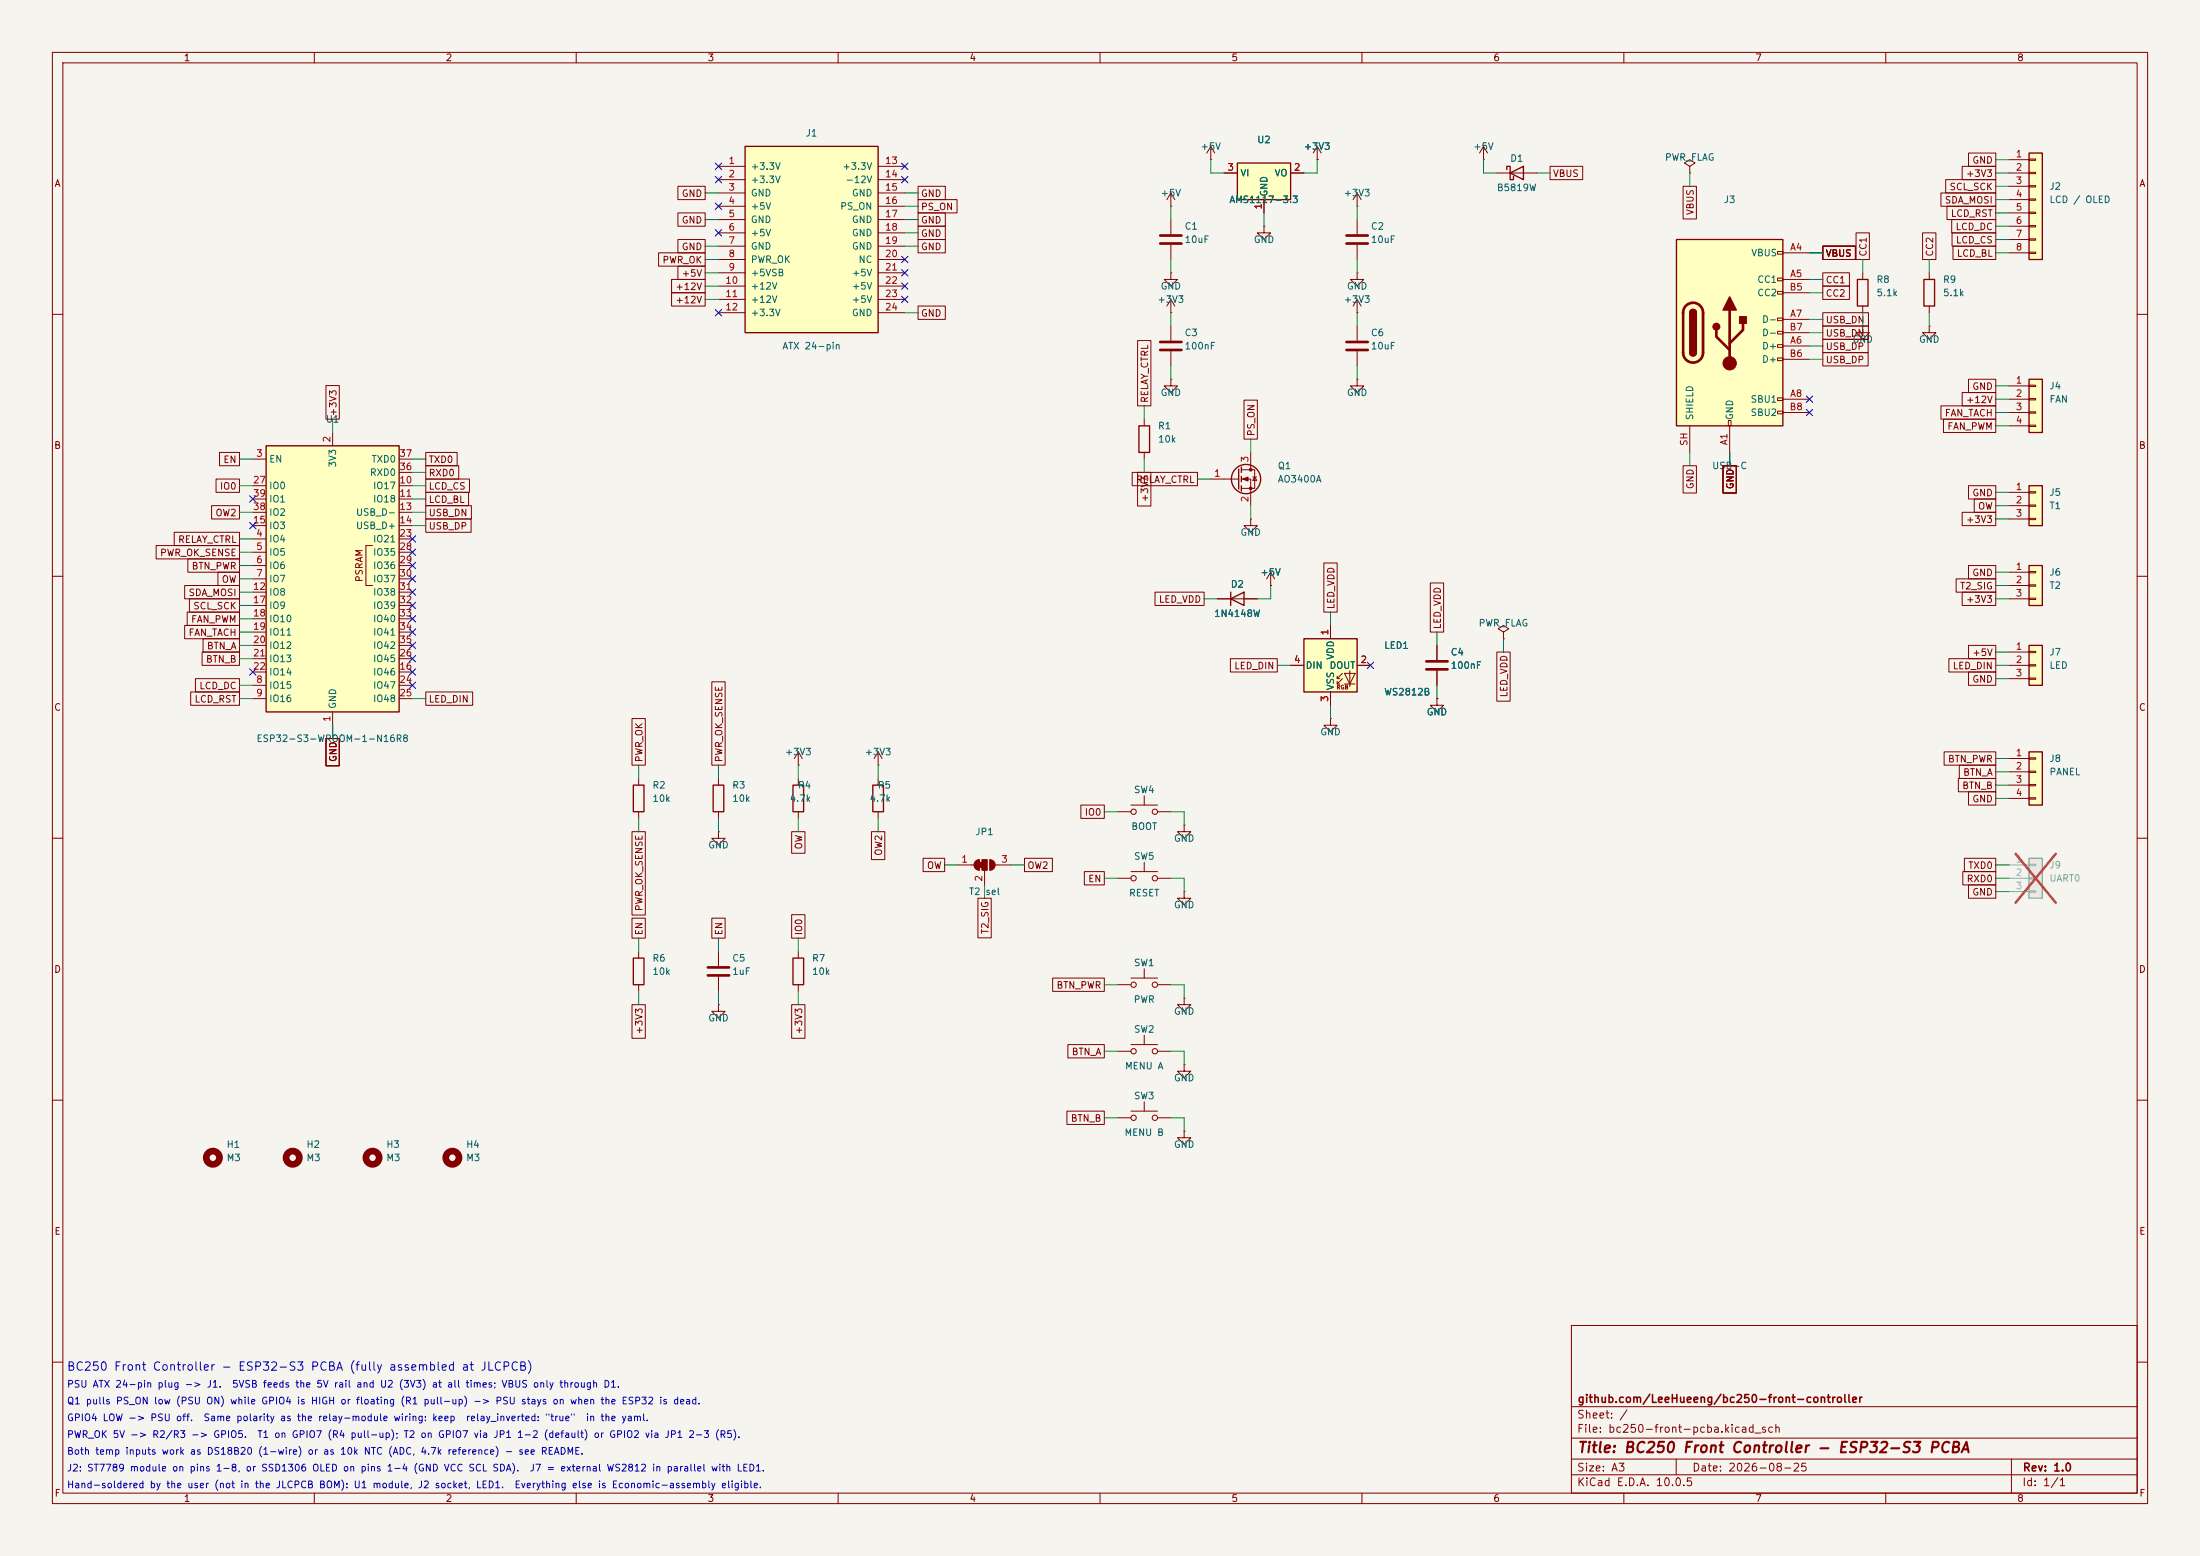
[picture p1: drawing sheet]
<svg xmlns="http://www.w3.org/2000/svg" width="420mm" height="297mm" viewBox="0 0 420 297" stroke-linecap="round" stroke-linejoin="round" font-family="sans-serif">
<path d="M0 0h420v297h-420z" fill="#f5f4ef" stroke="#f5f4ef" stroke-width=".19"/>
<g fill="none" stroke="#840000" stroke-width=".19">
<path d="M10 10h400v277h-400zM12 12h396v273h-396zM60 10v2M110 10v2M160 10v2M210 10v2M260 10v2M310 10v2M360 10v2M10 60h2M408 60h2M10 110h2"/>
<path d="M408 110h2M10 160h2M408 160h2M10 210h2M408 210h2M300 253h108v32h-108zM10 260h2M300 278.5h108M300 274.5h108M300 268.5h108M320 278.5v3M384 278.5v6.5"/>
<path d="M408 260h2M60 285v2M110 285v2M160 285v2M210 285v2M260 285v2M300 281.5h108M310 285v2M360 285v2"/>
</g>
<path d="M142.2 27.9h25.4v35.6h-25.4z" fill="#ffffc2"/>
<path d="M142.2 27.9h25.4v35.6h-25.4z" fill="none" stroke="#840000" stroke-width=".25"/>
<g fill="none" stroke="#840000" stroke-width=".19">
<path d="M137.2 31.8h5M137.2 34.3h5M137.2 36.8h5M137.2 39.4h5M167.6 31.8h5.1M167.6 34.3h5.1M167.6 36.8h5.1M167.6 39.4h5.1M137.2 41.9h5M137.2 44.5h5M137.2 47h5M137.2 49.5h5"/>
<path d="M137.2 52.1h5M137.2 54.6h5M137.2 57.2h5M137.2 59.7h5M167.6 41.9h5.1M167.6 44.5h5.1M167.6 47h5.1M167.6 49.5h5.1M167.6 52.1h5.1M167.6 54.6h5.1M167.6 57.2h5.1M167.6 59.7h5.1"/>
<path d="M223.5 72.4v1.3h1.3l-1.3 1.2-1.3-1.2h1.3M223.5 72.4h.1"/>
</g>
<path d="M387.3 108h2.6v7.6h-2.6z" fill="#ffffc2"/>
<path d="M387.3 108h2.6v7.6h-2.6z" fill="none" stroke="#840000" stroke-width=".25"/>
<path d="M383.5 109.2h3.8M383.5 111.8h3.8M383.5 114.3h3.8M387.3 109.1h1.3v.2h-1.3zM387.3 111.6h1.3v.3h-1.3zM387.3 114.2h1.3v.2h-1.3z" fill="none" stroke="#840000" stroke-width=".19"/>
<path d="M387.3 123.2h2.6v7.6h-2.6z" fill="#ffffc2"/>
<path d="M387.3 123.2h2.6v7.6h-2.6z" fill="none" stroke="#840000" stroke-width=".25"/>
<path d="M383.5 124.5h3.8M383.5 127h3.8M383.5 129.5h3.8M387.3 124.3h1.3v.3h-1.3zM387.3 126.9h1.3v.2h-1.3zM387.3 129.4h1.3v.3h-1.3z" fill="none" stroke="#840000" stroke-width=".19"/>
<path d="M387.3 143.5h2.6v10.2h-2.6z" fill="#ffffc2"/>
<path d="M387.3 143.5h2.6v10.2h-2.6z" fill="none" stroke="#840000" stroke-width=".25"/>
<path d="M383.5 144.8h3.8M383.5 147.3h3.8M383.5 149.9h3.8M383.5 152.4h3.8M387.3 144.7h1.3v.2h-1.3zM387.3 147.2h1.3v.2h-1.3zM387.3 149.7h1.3v.3h-1.3zM387.3 152.3h1.3v.2h-1.3z" fill="none" stroke="#840000" stroke-width=".19"/>
<path d="M387.3 163.8h2.6v7.7h-2.6z" fill="#ebeae8"/>
<path d="M387.3 163.8h2.6v7.7h-2.6z" fill="none" stroke="#9c9b98" stroke-width=".25"/>
<path d="M383.5 165.1h3.8M383.5 167.6h3.8M383.5 170.2h3.8M387.3 165h1.3v.2h-1.3zM387.3 167.5h1.3v.3h-1.3zM387.3 170.1h1.3v.2h-1.3z" fill="none" stroke="#9c9b98" stroke-width=".19"/>
<path d="M384.8 163l7.7 9.3M392.5 163l-7.7 9.3" fill="none" stroke="#e12e31" stroke-width=".46"/>
<g fill="none" stroke="#840000" stroke-width=".19">
<path d="M322.6 31.8l1-.7-1-.6-1 .6 1 .7v1.2M322.6 33h.1M213.4 154.9h2.5M215.9 153.7h5.1M218.4 151.9v1.8M221 154.9h2.5M226.1 157.5v1.3h1.2l-1.2 1.2-1.3-1.2h1.3M226.1 157.5h.1M182.9 165.1h3M186.9 164.1v2M188 166.1v2.8M189 164.1v2"/>
<path d="M190 165.1h3M213.4 167.6h2.5M215.9 166.4h5.1M218.4 164.6v1.8M221 167.6h2.5M226.1 170.2v1.3h1.2l-1.2 1.2-1.3-1.2h1.3M226.1 170.2h.1M213.4 188h2.5M215.9 199.4h5.1M215.9 186.7h5.1M218.4 184.9v1.8M218.4 197.6v1.8"/>
<path d="M221 188h2.5M226.1 190.5v1.3h1.2l-1.2 1.2-1.3-1.2h1.3M226.1 190.5h.1M213.4 213.4h2.5M213.4 200.7h2.5M215.9 212.1h5.1M218.4 210.3v1.8M221 213.4h2.5M221 200.7h2.5M226.1 215.9v1.3h1.2l-1.2 1.2-1.3-1.2h1.3M226.1 215.9h.1M226.1 203.2v1.3h1.2l-1.2 1.2-1.3-1.2h1.3"/>
<path d="M226.1 203.2h.1"/>
<circle cx="216.4" cy="154.9" r=".51"/>
<circle cx="220.5" cy="154.9" r=".51"/>
<circle cx="216.4" cy="167.6" r=".51"/>
<circle cx="220.5" cy="167.6" r=".51"/>
<circle cx="216.4" cy="188" r=".51"/>
<circle cx="220.5" cy="188" r=".51"/>
<circle cx="216.4" cy="213.4" r=".51"/>
<circle cx="216.4" cy="200.7" r=".51"/>
<circle cx="220.5" cy="213.4" r=".51"/>
<circle cx="220.5" cy="200.7" r=".51"/>
</g>
<g fill="#840000" stroke="#840000" stroke-width=".19">
<path d="M186.9 164.6h.6v1h-.6z"/>
<path d="M186.2 164.4l.7-.3v2a1.02 1.02 0 0 1-.9-.6 1.02 1.02 0 0 1 .2-1.1z"/>
<path d="M187.5 164.1h1v2h-1z"/>
<path d="M189 164.1a1.02 1.02 0 0 1 1 1 1.02 1.02 0 0 1-1 1z"/>
</g>
<path d="M320 45.7h20.4v35.6h-20.4z" fill="#ffffc2"/>
<g fill="none" stroke="#840000" stroke-width=".19">
<path d="M283.2 30.5h.1M283.2 27.9l-.8 1.3M283.2 27.9l.8 1.3M283.2 27.9v2.6M285.7 33h7.7M339.3 48h1.1v.5h-1.1zM339.3 53.1h1.1v.5h-1.1zM339.3 55.6h1.1v.5h-1.1zM340.4 48.3h5M340.4 53.3h5M340.4 55.9h5M339.3 60.7h1.1v.5h-1.1z"/>
<path d="M339.3 63.2h1.1v.6h-1.1zM339.3 65.8h1.1v.5h-1.1zM339.3 68.3h1.1v.5h-1.1zM339.3 75.9h1.1v.6h-1.1zM339.3 78.5h1.1v.5h-1.1zM340.4 66h5M340.4 61h5M340.4 76.2h5M340.4 68.6h5M340.4 63.5h5M340.4 78.7h5M322.6 81.3v5.1"/>
<path d="M329.9 80.3h.6v1h-.6zM330.2 81.3v5.1"/>
</g>
<path d="M287.7 32.4v-.6h.6v2.5h.6v-.6M288.3 33l2.5-1.2v2.5zM320 45.7h20.4v35.6h-20.4zM322.6 59.7a.64 .64 0 0 1 .6-.6 .64 .64 0 0 1 .6 .6M322.6 67.3a.64 .64 0 0 0 .6 .6 .64 .64 0 0 0 .6-.6" fill="none" stroke="#840000" stroke-width=".25"/>
<path d="M321.9 58.4a1.91 1.91 0 0 1 2-.5 1.91 1.91 0 0 1 1.2 1.8v7.6a1.91 1.91 0 0 1-1.9 1.9 1.91 1.91 0 0 1-1.9-1.9v-7.8l.2-.6zM330.2 59.2v10.1M327.7 63v1.3l2.5 2.5M332.7 61.7v1.3l-2.5 2.5" fill="none" stroke="#840000" stroke-width=".51"/>
<g fill="#840000" stroke="#840000" stroke-width=".25">
<path d="M322.6 59.7h1.2v7.6h-1.2z"/>
<path d="M322.8 59.2a.64 .64 0 0 1 .7-.1 .64 .64 0 0 1 .3 .6h-1.2z"/>
<path d="M322.6 67.3h1.2a.64 .64 0 0 1-.6 .6 .64 .64 0 0 1-.6-.6z"/>
<path d="M330.2 56.6l1.3 2.6h-2.6z"/>
<path d="M332.1 60.5h1.3v1.2h-1.3z"/>
<circle cx="327.7" cy="62.4" r=".63"/>
</g>
<circle cx="330.2" cy="69.3" r="1.27" fill="#840000" stroke="#840000" stroke-width=".19"/>
<path d="M387.3 72.4h2.6v10.2h-2.6z" fill="#ffffc2"/>
<path d="M387.3 72.4h2.6v10.2h-2.6z" fill="none" stroke="#840000" stroke-width=".25"/>
<path d="M383.5 73.7h3.8M383.5 76.2h3.8M383.5 78.7h3.8M387.3 73.5h1.3v.3h-1.3zM387.3 76.1h1.3v.2h-1.3zM387.3 78.6h1.3v.3h-1.3zM383.5 81.3h3.8M387.3 81.2h1.3v.2h-1.3z" fill="none" stroke="#840000" stroke-width=".19"/>
<path d="M387.3 29.2h2.6v20.3h-2.6z" fill="#ffffc2"/>
<path d="M387.3 29.2h2.6v20.3h-2.6zM354.6 53.3h2v5.1h-2zM367.3 53.3h2v5.1h-2zM217.4 81.3h2.1v5.1h-2.1zM234.9 114.3l2.6-1.3v2.6zM234.9 113v2.6" fill="none" stroke="#840000" stroke-width=".25"/>
<g fill="none" stroke="#840000" stroke-width=".19">
<path d="M383.5 30.5h3.8M383.5 33h3.8M383.5 35.6h3.8M383.5 38.1h3.8M387.3 30.4h1.3v.2h-1.3zM387.3 32.9h1.3v.2h-1.3zM387.3 35.4h1.3v.3h-1.3zM387.3 38h1.3v.2h-1.3zM355.6 52.1v1.2M355.6 58.4v1.3M368.3 52.1v1.2M368.3 58.4v1.3"/>
<path d="M383.5 40.6h3.8M383.5 43.2h3.8M383.5 45.7h3.8M383.5 48.3h3.8M387.3 40.5h1.3v.3h-1.3zM387.3 43.1h1.3v.2h-1.3zM387.3 45.6h1.3v.2h-1.3zM387.3 48.1h1.3v.3h-1.3zM355.6 62.2v1.3h1.3l-1.3 1.3-1.3-1.3h1.3M355.6 62.2h.1M368.3 62.2v1.3h1.3l-1.3 1.3-1.3-1.3h1.3M368.3 62.2h.1"/>
<path d="M218.4 80v1.3M218.4 86.4v1.2M232.4 114.3h7.6M242.6 111.8h.1M242.6 109.2l-.8 1.3M242.6 109.2l.7 1.3M242.6 109.2v2.6M254 137.2v1.2h1.3l-1.3 1.3-1.3-1.3h1.3M254 137.2h.1"/>
</g>
<path d="M248.9 121.9h10.2v10.2h-10.2z" fill="#ffffc2"/>
<g fill="none" stroke="#840000" stroke-width=".19">
<path d="M231.1 91.4h5.4M237 89.7h2.5v3.5h-2.5M237 91.4h1.8v5.1M238.8 99.1v1.2h1.2l-1.2 1.3-1.3-1.3h1.3M238.8 99.1h.1M238.8 86.4v3.3M239.1 91.1h.8M239.5 91.1l.4 .6h-.8zM254 119.4v2.5M246.4 127h2.5M254 132.1v2.5M255.3 129.5h.5"/>
<path d="M255.3 130.6h.5M256.3 128.5l-1 1v-.5M256.3 129.5l-1 1.1v-.6M256.7 128.5h2l-1 2.1zM256.7 130.6h2M257.7 128v3.1M259.1 127h2.5M274.3 133.4v1.2h1.3l-1.3 1.3-1.3-1.3h1.3M274.3 133.4h.1M274.3 123.2v2.8M274.3 128v2.8M287 120.7l1-.7-1-.6-1 .6 1 .7v1.2"/>
<path d="M287 121.9h.1"/>
</g>
<g fill="none" stroke="#840000" stroke-width=".25">
<path d="M236.5 89.5v3.8M237 89.2v1M237 90.9v1M237 92.7v1M248.9 121.9h10.2v10.2h-10.2z"/>
<circle cx="237.9" cy="91.4" r="2.79"/>
</g>
<path d="M272.3 126.2h4.1M272.3 127.8h4.1" fill="none" stroke="#840000" stroke-width=".51"/>
<g fill="#840000" stroke="#840000" stroke-width=".19">
<path d="M237.2 91.4l1.1-.3v.7z"/>
<circle cx="238.8" cy="89.7" r=".25"/>
<circle cx="238.8" cy="93.2" r=".25"/>
</g>
<path d="M387.3 92.7h2.6v7.6h-2.6z" fill="#ffffc2"/>
<path d="M387.3 92.7h2.6v7.6h-2.6z" fill="none" stroke="#840000" stroke-width=".25"/>
<path d="M223.5 62.2v2.8M223.5 67.1v2.8M383.5 94h3.8M383.5 96.5h3.8M383.5 99.1h3.8M387.3 93.9h1.3v.2h-1.3zM387.3 96.4h1.3v.2h-1.3zM387.3 98.9h1.3v.3h-1.3z" fill="none" stroke="#840000" stroke-width=".19"/>
<path d="M221.5 65.3h4.1M221.5 66.8h4.1" fill="none" stroke="#840000" stroke-width=".51"/>
<path d="M50.8 85.1h25.4v50.8h-25.4z" fill="#ffffc2"/>
<path d="M50.8 85.1h25.4v50.8h-25.4z" fill="none" stroke="#840000" stroke-width=".25"/>
<g fill="none" stroke="#840000" stroke-width=".19">
<path d="M223.5 39.4h.1M223.5 36.8v2.6M223.5 36.8l-.7 1.3M223.5 36.8l.8 1.3M231.1 30.5h.1M231.1 27.9l-.7 1.3M231.1 27.9l.8 1.3M231.1 27.9v2.6M223.5 59.7h.1M223.5 52.1v1.2h1.3l-1.3 1.3-1.3-1.3h1.3M223.5 52.1h.1M223.5 57.2l-.7 1.2"/>
<path d="M223.5 57.2l.8 1.2M223.5 41.9v2.8M223.5 46.7v2.8M223.5 57.2v2.5M259.1 59.7h.1M259.1 57.2v2.5M259.1 57.2l-.8 1.2M259.1 57.2l.7 1.2M259.1 72.4v1.3h1.2l-1.2 1.2-1.3-1.2h1.3M259.1 72.4h.1M259.1 62.2v2.8M259.1 67.1v2.8"/>
<path d="M48.3 87.6h2.5M48.3 92.7h2.5M48.3 95.3h2.5M48.3 97.8h2.5M63.5 82.6v2.5M76.2 87.6h2.5M76.2 92.7h2.5M76.2 95.3h2.5M76.2 97.8h2.5M76.2 90.2h2.5M48.3 102.9h2.5M48.3 105.4h2.5"/>
<path d="M48.3 108h2.5M48.3 110.5h2.5M48.3 113h2.5M48.3 100.3h2.5M48.3 115.6h2.5M48.3 118.1h2.5M71.1 104.1h-1.3v7.7h1.3M76.2 102.9h2.5M76.2 105.4h2.5M76.2 108h2.5M76.2 110.5h2.5M76.2 113h2.5"/>
<path d="M76.2 100.3h2.5M76.2 115.6h2.5M76.2 118.1h2.5M48.3 130.8h2.5M48.3 133.4h2.5M48.3 128.3h2.5M48.3 120.7h2.5M48.3 123.2h2.5M48.3 125.7h2.5M63.5 135.9v2.5M76.2 130.8h2.5M76.2 133.4h2.5"/>
<path d="M76.2 128.3h2.5M76.2 120.7h2.5M76.2 123.2h2.5M76.2 125.7h2.5"/>
</g>
<path d="M221.5 45h4.1M221.5 46.5h4.1M257 65.3h4.1M257 66.8h4.1" fill="none" stroke="#840000" stroke-width=".51"/>
<path d="M236.2 31.1h10.2v7h-10.2z" fill="#ffffc2"/>
<path d="M236.2 31.1h10.2v7h-10.2zM120.9 149.9h2v5h-2zM136.1 149.9h2.1v5h-2.1zM151.4 149.9h2v5h-2zM166.6 149.9h2.1v5h-2.1zM120.9 182.9h2v5.1h-2zM151.4 182.9h2v5.1h-2z" fill="none" stroke="#840000" stroke-width=".25"/>
<g fill="none" stroke="#840000" stroke-width=".19">
<path d="M129.4 35.6h5.2v2.5h-5.2zM175.3 35.6h5.2v2.5h-5.2zM175.3 38.1h7.4v2.5h-7.4zM233.7 33h2.5M241.3 38.1v2.5M246.4 33h2.5M251.5 30.5h.1M251.5 27.9l-.8 1.3M251.5 27.9l.7 1.3M251.5 27.9v2.6M259.1 39.4h.1M259.1 36.8v2.6"/>
<path d="M259.1 36.8l-.8 1.3M259.1 36.8l.7 1.3M295.9 31.7h6.2v2.6h-6.2zM321.3 35.6h2.6v6.2h-2.6zM370.5 36.8h10.5v2.6h-10.5zM371.4 34.3h9.6v2.5h-9.6zM371.7 39.4h9.3v2.5h-9.3zM374.6 31.7h6.4v2.6h-6.4zM375.8 29.2h5.2v2.6h-5.2zM125.7 48.3h8.9v2.5h-8.9zM128.2 55.9h6.4v2.5h-6.4zM128.2 53.3h6.4v2.6h-6.4z"/>
<path d="M129.4 40.6h5.2v2.6h-5.2zM129.4 50.8h5.2v2.5h-5.2zM129.4 45.7h5.2v2.6h-5.2zM175.3 45.7h5.2v2.6h-5.2zM175.3 58.4h5.2v2.6h-5.2zM175.3 40.6h5.2v2.6h-5.2zM175.3 43.2h5.2v2.5h-5.2zM241.3 43.2v1.3h1.3l-1.3 1.2-1.3-1.2h1.3M241.3 43.2h.1M259.1 52.1v1.2h1.2l-1.2 1.3-1.3-1.3h1.3M259.1 52.1h.1M259.1 41.9v2.8"/>
<path d="M259.1 46.7v2.8M348 59.7h8.7v2.5h-8.7zM348 47h6.2v2.5h-6.2zM348 54.6h5.1v2.6h-5.1zM348 52.1h5.1v2.5h-5.1zM354.3 44.4h2.6v5.1h-2.6zM367 44.4h2.6v5.1h-2.6zM372.6 41.9h8.4v2.6h-8.4zM372.7 44.4h8.3v2.6h-8.3zM372.8 47h8.2v2.5h-8.2zM62.2 73.6h2.6v6.4h-2.6zM217.2 65h2.5v12.5h-2.5z"/>
<path d="M237.5 76.4h2.5v7.4h-2.5zM348 62.2h8.7v2.6h-8.7zM348 67.3h8.6v2.6h-8.6zM348 64.8h8.6v2.5h-8.6zM370.5 77.5h10.5v2.5h-10.5zM374.6 74.9h6.4v2.6h-6.4zM375.8 72.4h5.2v2.5h-5.2zM40.4 96.5h5.3v2.6h-5.3zM41.2 91.4h4.5v2.6h-4.5zM41.9 86.4h3.8v2.5h-3.8zM81.3 86.4h6v2.5h-6zM81.3 88.9h6.3v2.5h-6.3z"/>
<path d="M81.3 99.1h8.6v2.5h-8.6zM81.3 96.5h8.7v2.6h-8.7zM81.3 94h8.1v2.5h-8.1zM81.3 91.4h8.3v2.6h-8.3zM216.1 90.2h12.5v2.5h-12.5zM217.2 90.2h2.5v6.4h-2.5zM321.3 88.9h2.6v5.2h-2.6zM328.9 88.9h2.6v5.2h-2.6zM371 80h10v2.6h-10zM374.6 97.8h6.4v2.5h-6.4zM375.8 92.7h5.2v2.6h-5.2zM376.9 95.2h4.1v2.6h-4.1z"/>
<path d="M29.8 104.1h15.9v2.6h-15.9zM33.3 101.6h12.4v2.5h-12.4zM35.3 119.4h10.4v2.5h-10.4zM35.3 111.8h10.4v2.5h-10.4zM35.7 116.8h10v2.6h-10zM35.9 106.7h9.8v2.5h-9.8zM36.2 114.3h9.5v2.5h-9.5zM41.6 109.2h4.1v2.6h-4.1zM220.5 113h9.4v2.6h-9.4zM232.4 114.3h2.5M237.5 114.3h2.5M242.6 111.8h.1"/>
<path d="M252.7 107.5h2.6v9.3h-2.6zM254 119.4v2.5M273 111.3h2.6v9.4h-2.6zM373.4 110.5h7.6v2.5h-7.6zM374.6 113h6.4v2.6h-6.4zM375.8 107.9h5.2v2.6h-5.2zM36.4 132.1h9.3v2.5h-9.3zM37.3 129.5h8.4v2.6h-8.4zM38.6 124.5h7.1v2.5h-7.1zM38.8 121.9h6.9v2.6h-6.9zM81.3 132.1h8.9v2.5h-8.9zM120.6 137.2h2.6v8.9h-2.6z"/>
<path d="M135.9 130.1h2.5v16h-2.5zM234.9 125.7h8.9v2.6h-8.9zM246.4 127h2.5M254 132.1v2.5M259.1 127h2.5M274.3 133.4h.1M274.3 123.2v2.8M274.3 128v2.8M285.7 124.5h2.6v9.3h-2.6zM372 125.7h9v2.6h-9zM375.8 128.3h5.2v2.5h-5.2zM375.8 123.2h5.2v2.5h-5.2z"/>
<path d="M62.2 141h2.6v5.2h-2.6zM120.6 158.8h2.6v15.9h-2.6zM121.9 148.6v1.3M121.9 154.9v1.3M137.2 158.8v1.2h1.2l-1.2 1.3-1.3-1.3h1.3M137.2 158.8h.1M137.2 148.6v1.3M137.2 154.9v1.3M151.1 158.8h2.6v4.1h-2.6zM152.4 146.1h.1M152.4 143.5l-.8 1.3M152.4 143.5l.8 1.3"/>
<path d="M152.4 143.5v2.6M152.4 148.6v1.3M152.4 154.9v1.3M166.4 158.8h2.5v5.3h-2.5zM167.6 146.1h.1M167.6 143.5l-.7 1.3M167.6 143.5l.8 1.3M167.6 143.5v2.6M167.6 148.6v1.3M167.6 154.9v1.3M206.3 153.7h4.5v2.5h-4.5zM371.1 143.5h9.9v2.6h-9.9z"/>
<path d="M373.9 148.6h7.1v2.5h-7.1zM374 146h7v2.6h-7zM375.8 151.1h5.2v2.6h-5.2zM120.6 175.3h2.6v3.8h-2.6zM135.9 175.3h2.5v3.8h-2.5zM151.1 174.6h2.6v4.5h-2.6zM176.2 163.8h4.1v2.6h-4.1zM186.7 171.5h2.5v7.5h-2.5zM195.6 163.8h5.3v2.6h-5.3zM207 166.4h3.8v2.5h-3.8zM374.7 166.4h6.3v2.5h-6.3zM375 163.8h6v2.6h-6z"/>
<path d="M375.8 168.9h5.2v2.6h-5.2zM120.6 191.8h2.6v6.4h-2.6zM121.9 181.6v1.3M121.9 188v1.2M137.2 191.8v1.2h1.2l-1.2 1.3-1.3-1.3h1.3M137.2 191.8h.1M137.2 181.6v2.8M137.2 186.4v2.8M151.1 191.8h2.6v6.4h-2.6zM152.4 181.6v1.3M152.4 188v1.2M201 186.7h9.8v2.5h-9.8z"/>
<path d="M203.9 199.4h6.9v2.5h-6.9zM203.7 212.1h7.1v2.5h-7.1z"/>
</g>
<path d="M257 45h4.1M257 46.5h4.1M135.1 184.7h4.1M135.1 186.2h4.1" fill="none" stroke="#840000" stroke-width=".51"/>
<g fill="none" stroke="#840000" stroke-width="1.3">
<circle cx="40.6" cy="221" r="1.27"/>
<circle cx="55.9" cy="221" r="1.27"/>
<circle cx="71.1" cy="221" r="1.27"/>
<circle cx="86.4" cy="221" r="1.27"/>
</g>
<g fill="none" stroke="#009600" stroke-width=".19">
<path d="M134.6 36.8h2.6M172.7 36.8h2.6M172.7 39.4h2.6M223.5 39.4v2.5M231.1 30.5v2.5h2.6M251.5 30.5v2.5h-2.6M259.1 39.4v2.5M283.2 30.5v2.5h2.5M293.4 33h2.5M322.6 33v2.6M381 33h2.5M381 35.6h2.5"/>
<path d="M381 38.1h2.5M381 30.5h2.5M134.6 41.9h2.6M134.6 47h2.6M134.6 49.5h2.6M134.6 52.1h2.6M134.6 54.6h2.6M134.6 57.2h2.6M172.7 41.9h2.6M172.7 47h2.6M172.7 44.5h2.6M172.7 59.7h2.6"/>
<path d="M223.5 49.5v2.6M223.5 59.7v2.5M241.3 40.6v2.6M259.1 49.5v2.6M259.1 59.7v2.5M345.4 48.3h2.6M345.4 55.9h2.6M345.4 53.3h2.6M355.6 49.5v2.6M355.6 59.7v2.5M368.3 49.5v2.6M368.3 59.7v2.5"/>
<path d="M381 48.3h2.5M381 43.2h2.5M381 40.6h2.5M381 45.7h2.5M218.4 77.5v2.5M223.5 69.9v2.5M259.1 69.9v2.5M345.4 66h2.6M345.4 61h2.6M345.4 68.6h2.6M345.4 63.5h2.6M381 78.7h2.5"/>
<path d="M381 73.7h2.5M381 76.2h2.5M45.7 87.6h2.6M45.7 92.7h2.6M45.7 97.8h2.6M63.5 80v2.6M78.7 87.6h2.6M78.7 92.7h2.6M78.7 90.2h2.6M78.7 97.8h2.6M78.7 95.3h2.6M218.4 87.6v2.6"/>
<path d="M228.6 91.4h2.5M238.8 83.8v2.6M238.8 96.5v2.6M322.6 86.4v2.5M330.2 86.4v2.5M381 94h2.5M381 96.5h2.5M381 81.3h2.5M381 99.1h2.5M45.7 105.4h2.6M45.7 118.1h2.6M45.7 115.6h2.6"/>
<path d="M45.7 113h2.6M45.7 102.9h2.6M45.7 110.5h2.6M45.7 108h2.6M78.7 100.3h2.6M229.9 114.3h2.5M242.6 111.8v2.5h-2.6M254 116.8v2.6M381 114.3h2.5M381 111.8h2.5M381 109.2h2.5M45.7 125.7h2.6"/>
<path d="M45.7 130.8h2.6M45.7 123.2h2.6M45.7 120.7h2.6M45.7 133.4h2.6M63.5 138.4v2.6M78.7 133.4h2.6M243.8 127h2.6M254 134.6v2.6M274.3 120.7v2.5M274.3 130.8v2.6M287 121.9v2.6M381 127h2.5"/>
<path d="M381 124.5h2.5M381 129.5h2.5M121.9 146.1v2.5M121.9 156.2v2.6M137.2 146.1v2.5M137.2 156.2v2.6M152.4 146.1v2.5M152.4 156.2v2.6M167.6 146.1v2.5M167.6 156.2v2.6M210.8 154.9h2.6M223.5 154.9h2.6v2.6"/>
<path d="M381 144.8h2.5M381 149.9h2.5M381 152.4h2.5M381 147.3h2.5M121.9 179.1v2.5M137.2 179.1v2.5M152.4 179.1v2.5M180.3 165.1h2.6M188 168.9v2.6M193 165.1h2.6M210.8 167.6h2.6M223.5 167.6h2.6v2.6"/>
<path d="M381 165.1h2.5M381 167.6h2.5M381 170.2h2.5M121.9 189.2v2.6M137.2 189.2v2.6M152.4 189.2v2.6M210.8 188h2.6M223.5 188h2.6v2.5M210.8 200.7h2.6M210.8 213.4h2.6M223.5 200.7h2.6v2.5M223.5 213.4h2.6v2.5"/>
</g>
<g fill="none" stroke="#000084" stroke-width=".19">
<path d="M136.6 33.7l1.2 1.2M136.6 31.1l1.2 1.3M136.6 38.8l1.2 1.2M137.8 33.7l-1.2 1.2M137.8 31.1l-1.2 1.3M137.8 38.8l-1.2 1.2M172.1 33.7l1.2 1.2M172.1 31.1l1.2 1.3M173.3 33.7l-1.2 1.2M173.3 31.1l-1.2 1.3M136.6 43.8l1.2 1.3M136.6 59.1l1.2 1.2"/>
<path d="M137.8 43.8l-1.2 1.3M137.8 59.1l-1.2 1.2M172.1 56.5l1.2 1.3M172.1 54l1.2 1.2M172.1 51.5l1.2 1.2M172.1 48.9l1.2 1.2M173.3 56.5l-1.2 1.3M173.3 54l-1.2 1.2M173.3 51.5l-1.2 1.2M173.3 48.9l-1.2 1.2M344.8 78.1l1.2 1.2M344.8 75.6l1.2 1.2"/>
<path d="M346 78.1l-1.2 1.2M346 75.6l-1.2 1.2M47.7 99.7l1.2 1.2M47.7 94.6l1.2 1.3M48.9 99.7l-1.2 1.2M48.9 94.6l-1.2 1.3M78.1 102.3l1.2 1.2M78.1 104.8l1.2 1.2M78.1 112.4l1.2 1.2M78.1 107.3l1.2 1.3M78.1 115l1.2 1.2M78.1 109.9l1.2 1.2"/>
<path d="M78.1 117.5l1.2 1.2M79.3 102.3l-1.2 1.2M79.3 104.8l-1.2 1.2M79.3 112.4l-1.2 1.2M79.3 107.3l-1.2 1.3M79.3 115l-1.2 1.2M79.3 109.9l-1.2 1.2M79.3 117.5l-1.2 1.2M47.7 127.7l1.2 1.2M48.9 127.7l-1.2 1.2M78.1 127.7l1.2 1.2M78.1 122.6l1.2 1.2"/>
<path d="M78.1 125.1l1.2 1.2M78.1 120l1.2 1.3M78.1 130.2l1.2 1.2M79.3 127.7l-1.2 1.2M79.3 122.6l-1.2 1.2M79.3 125.1l-1.2 1.2M79.3 120l-1.2 1.3M79.3 130.2l-1.2 1.2M261 126.4l1.2 1.2M262.2 126.4l-1.2 1.2"/>
</g>
<text font-size="2" fill="#840000" x="301" y="277.8">Title: BC250 Front Controller - ESP32-S3 PCBA</text>
<text font-size="1.6" fill="#0000c2" x="12.6" y="262">BC250 Front Controller - ESP32-S3 PCBA (fully assembled at JLCPCB)</text>
<g font-size="1.5" fill="#840000">
<text x="301" y="268.1">github.com/LeeHueeng/bc250-front-controller</text>
<text x="300.9" y="273.8">File: bc250-front-pcba.kicad_sch</text>
<text x="300.9" y="271.1">Sheet: /</text>
<text x="300.9" y="281.2">Size: A3</text>
<text x="322.9" y="281.2">Date: 2026-08-25</text>
<text x="386" y="281.2">Rev: 1.0</text>
<text x="300.9" y="284">KiCad E.D.A. 10.0.5</text>
<text x="385.9" y="284">Id: 1/1</text>
</g>
<g font-size="1.3" fill="#840000">
<text x="35" y="12">1</text>
<text x="85" y="12">2</text>
<text x="135" y="12">3</text>
<text x="185" y="12">4</text>
<text x="235" y="12">5</text>
<text x="285" y="12">6</text>
<text x="335" y="12">7</text>
<text x="385" y="12">8</text>
<text x="10.3" y="36">A</text>
<text x="296.4" y="34.1">VBUS</text>
<text x="375.2" y="34.1">+3V3</text>
<text x="376.4" y="31.5">GND</text>
<text x="408.3" y="36">A</text>
<text x="130" y="37.9">GND</text>
<text x="175.7" y="37.9">GND</text>
<text x="175.7" y="40.4">PS_ON</text>
<text x="323.6" y="41.2" transform="rotate(-90 323.6 41.2)">VBUS</text>
<text x="371.2" y="39.2">SDA_MOSI</text>
<text x="372.1" y="36.6">SCL_SCK</text>
<text x="372.3" y="41.7">LCD_RST</text>
<text x="130" y="43">GND</text>
<text x="175.7" y="43">GND</text>
<text x="175.7" y="45.5">GND</text>
<text x="373.2" y="44.2">LCD_DC</text>
<text x="373.3" y="46.8">LCD_CS</text>
<text x="126.4" y="50.6">PWR_OK</text>
<text x="130" y="53.1">+5V</text>
<text x="130" y="48">GND</text>
<text x="175.7" y="48">GND</text>
<text x="348.4" y="49.3">VBUS</text>
<text x="356.7" y="49.1" transform="rotate(-90 356.7 49.1)">CC1</text>
<text x="369.4" y="49.1" transform="rotate(-90 369.4 49.1)">CC2</text>
<text x="373.5" y="49.3">LCD_BL</text>
<text x="128.8" y="58.2">+12V</text>
<text x="128.8" y="55.7">+12V</text>
<text x="348.4" y="56.9">CC2</text>
<text x="348.4" y="54.4">CC1</text>
<text x="175.7" y="60.7">GND</text>
<text x="348.4" y="62">USB_DN</text>
<text x="348.4" y="64.6">USB_DN</text>
<text x="348.4" y="69.6">USB_DP</text>
<text x="348.4" y="67.1">USB_DP</text>
<text x="219.5" y="77" transform="rotate(-90 219.5 77)">RELAY_CTRL</text>
<text x="375.2" y="77.3">+12V</text>
<text x="376.4" y="74.7">GND</text>
<text x="64.6" y="79.6" transform="rotate(-90 64.6 79.6)">+3V3</text>
<text x="239.8" y="83.4" transform="rotate(-90 239.8 83.4)">PS_ON</text>
<text x="371.2" y="79.8">FAN_TACH</text>
<text x="371.6" y="82.3">FAN_PWM</text>
<text x="10.2" y="86">B</text>
<text x="42.5" y="88.7">EN</text>
<text x="81.7" y="88.7">TXD0</text>
<text x="408.2" y="86">B</text>
<text x="41.9" y="93.8">IO0</text>
<text x="81.7" y="91.2">RXD0</text>
<text x="81.7" y="93.8">LCD_CS</text>
<text x="216.8" y="92.5">RELAY_CTRL</text>
<text x="219.5" y="96" transform="rotate(-90 219.5 96)">+3V3</text>
<text x="323.6" y="93.5" transform="rotate(-90 323.6 93.5)">GND</text>
<text x="331.3" y="93.5" transform="rotate(-90 331.3 93.5)">GND</text>
<text x="376.4" y="95">GND</text>
<text x="41" y="98.8">OW2</text>
<text x="81.7" y="101.4">USB_DP</text>
<text x="81.7" y="98.8">USB_DN</text>
<text x="81.7" y="96.3">LCD_BL</text>
<text x="375.2" y="100.1">+3V3</text>
<text x="377.5" y="97.6">OW</text>
<text x="30.4" y="106.5">PWR_OK_SENSE</text>
<text x="33.9" y="103.9">RELAY_CTRL</text>
<text x="36.5" y="109">BTN_PWR</text>
<text x="42.2" y="111.5">OW</text>
<text x="69.5" y="111.2" transform="rotate(-90 69.5 111.2)">PSRAM</text>
<text x="374.1" y="112.8">T2_SIG</text>
<text x="376.4" y="110.3">GND</text>
<text x="35.9" y="114.1">SDA_MOSI</text>
<text x="36.4" y="119.2">FAN_PWM</text>
<text x="36.8" y="116.6">SCL_SCK</text>
<text x="221.1" y="115.4">LED_VDD</text>
<text x="255.1" y="116.4" transform="rotate(-90 255.1 116.4)">LED_VDD</text>
<text x="375.2" y="115.4">+3V3</text>
<text x="35.9" y="121.7">FAN_TACH</text>
<text x="39.4" y="124.2">BTN_A</text>
<text x="275.4" y="120.2" transform="rotate(-90 275.4 120.2)">LED_VDD</text>
<text x="376.4" y="125.5">+5V</text>
<text x="37.9" y="131.9">LCD_DC</text>
<text x="39.2" y="126.8">BTN_B</text>
<text x="235.5" y="128.1">LED_DIN</text>
<text x="372.7" y="128.1">LED_DIN</text>
<text x="376.4" y="130.6">GND</text>
<text x="10.2" y="136">C</text>
<text x="37" y="134.4">LCD_RST</text>
<text x="81.7" y="134.4">LED_DIN</text>
<text x="288.1" y="133.2" transform="rotate(-90 288.1 133.2)">LED_VDD</text>
<text x="408.2" y="136">C</text>
<text x="64.6" y="145.5" transform="rotate(-90 64.6 145.5)">GND</text>
<text x="123" y="145.6" transform="rotate(-90 123 145.6)">PWR_OK</text>
<text x="138.2" y="145.6" transform="rotate(-90 138.2 145.6)">PWR_OK_SENSE</text>
<text x="371.8" y="145.8">BTN_PWR</text>
<text x="374.7" y="148.4">BTN_A</text>
<text x="207" y="156">IO0</text>
<text x="374.5" y="150.9">BTN_B</text>
<text x="376.4" y="153.5">GND</text>
<text x="153.5" y="162.2" transform="rotate(-90 153.5 162.2)">OW</text>
<text x="168.7" y="163.4" transform="rotate(-90 168.7 163.4)">OW2</text>
<text x="176.9" y="166.2">OW</text>
<text x="196" y="166.2">OW2</text>
<text x="375.6" y="166.2">TXD0</text>
<text x="207.6" y="168.7">EN</text>
<text x="375.3" y="168.7">RXD0</text>
<text x="376.4" y="171.2">GND</text>
<text x="123" y="178.6" transform="rotate(-90 123 178.6)">EN</text>
<text x="123" y="174" transform="rotate(-90 123 174)">PWR_OK_SENSE</text>
<text x="138.2" y="178.6" transform="rotate(-90 138.2 178.6)">EN</text>
<text x="153.5" y="178.6" transform="rotate(-90 153.5 178.6)">IO0</text>
<text x="189" y="178.4" transform="rotate(-90 189 178.4)">T2_SIG</text>
<text x="10.2" y="186">D</text>
<text x="408.2" y="186">D</text>
<text x="201.6" y="189">BTN_PWR</text>
<text x="123" y="197.6" transform="rotate(-90 123 197.6)">+3V3</text>
<text x="153.5" y="197.6" transform="rotate(-90 153.5 197.6)">+3V3</text>
<text x="204.5" y="201.7">BTN_A</text>
<text x="204.3" y="214.4">BTN_B</text>
<text x="10.3" y="236">E</text>
<text x="408.3" y="236">E</text>
<text x="10.3" y="286">F</text>
<text x="35" y="287">1</text>
<text x="85" y="287">2</text>
<text x="135" y="287">3</text>
<text x="185" y="287">4</text>
<text x="235" y="287">5</text>
<text x="285" y="287">6</text>
<text x="335" y="287">7</text>
<text x="385" y="287">8</text>
<text x="408.3" y="286">F</text>
</g>
<g font-size="1.3" fill="#006464">
<text x="153.7" y="26.4">J1</text>
<text x="229.1" y="28.9">+5V</text>
<text x="239.9" y="27.6">U2</text>
<text x="248.8" y="28.9">+3V3</text>
<text x="281.1" y="28.9">+5V</text>
<text x="143.2" y="32.7">+3.3V</text>
<text x="143.2" y="35.3">+3.3V</text>
<text x="160.7" y="32.7">+3.3V</text>
<text x="161.3" y="35.3">-12V</text>
<text x="236.7" y="34">VI</text>
<text x="243.2" y="34">VO</text>
<text x="288.2" y="31.2">D1</text>
<text x="317.7" y="31">PWR_FLAG</text>
<text x="143.2" y="37.8">GND</text>
<text x="143.2" y="40.3">+5V</text>
<text x="160.3" y="40.3">PS_ON</text>
<text x="162.5" y="37.8">GND</text>
<text x="221.5" y="37.8">+5V</text>
<text x="234.6" y="39.1">AMS1117-3.3</text>
<text x="242.3" y="37.6" transform="rotate(-90 242.3 37.6)">GND</text>
<text x="256.4" y="37.8">+3V3</text>
<text x="285.7" y="36.8">B5819W</text>
<text x="329" y="39.1">J3</text>
<text x="391.1" y="36.5">J2</text>
<text x="391.1" y="39.1">LCD / OLED</text>
<text x="143.2" y="42.9">GND</text>
<text x="143.2" y="45.4">+5V</text>
<text x="143.2" y="48">GND</text>
<text x="162.5" y="42.9">GND</text>
<text x="162.5" y="45.4">GND</text>
<text x="162.5" y="48">GND</text>
<text x="226" y="44.1">C1</text>
<text x="226" y="46.7">10uF</text>
<text x="239.2" y="46.7">GND</text>
<text x="261.6" y="44.1">C2</text>
<text x="261.6" y="46.7">10uF</text>
<text x="143.2" y="50.5">PWR_OK</text>
<text x="143.2" y="53">+5VSB</text>
<text x="162.5" y="53">+5V</text>
<text x="163.8" y="50.5">NC</text>
<text x="334.2" y="49.2">VBUS</text>
<text x="143.2" y="55.6">+12V</text>
<text x="143.2" y="58.1">+12V</text>
<text x="162.5" y="55.6">+5V</text>
<text x="162.5" y="58.1">+5V</text>
<text x="220.9" y="58.1">+3V3</text>
<text x="221.5" y="55.6">GND</text>
<text x="256.4" y="58.1">+3V3</text>
<text x="257" y="55.6">GND</text>
<text x="335.4" y="54.3">CC1</text>
<text x="335.4" y="56.8">CC2</text>
<text x="358.1" y="54.3">R8</text>
<text x="358.1" y="56.8">5.1k</text>
<text x="370.8" y="54.3">R9</text>
<text x="370.8" y="56.8">5.1k</text>
<text x="143.2" y="60.7">+3.3V</text>
<text x="162.5" y="60.7">GND</text>
<text x="226" y="64.5">C3</text>
<text x="261.6" y="64.5">C6</text>
<text x="336.3" y="61.9">D-</text>
<text x="336.3" y="64.5">D-</text>
<text x="353.5" y="65.7">GND</text>
<text x="366.2" y="65.7">GND</text>
<text x="149.2" y="67">ATX 24-pin</text>
<text x="226" y="67">100nF</text>
<text x="261.6" y="67">10uF</text>
<text x="336.3" y="67">D+</text>
<text x="336.3" y="69.5">D+</text>
<text x="221.5" y="75.9">GND</text>
<text x="257" y="75.9">GND</text>
<text x="334.1" y="77.2">SBU1</text>
<text x="391.1" y="74.6">J4</text>
<text x="391.1" y="77.2">FAN</text>
<text x="62.1" y="81">U1</text>
<text x="221" y="82.2">R1</text>
<text x="323.5" y="80.3" transform="rotate(-90 323.5 80.3)">SHIELD</text>
<text x="331.2" y="80.3" transform="rotate(-90 331.2 80.3)">GND</text>
<text x="334.1" y="79.7">SBU2</text>
<text x="51.3" y="88.6">EN</text>
<text x="64.5" y="89.3" transform="rotate(-90 64.5 89.3)">3V3</text>
<text x="70.8" y="88.6">TXD0</text>
<text x="221" y="84.8">10k</text>
<text x="243.8" y="89.9">Q1</text>
<text x="326.7" y="89.9">USB-C</text>
<text x="51.3" y="93.7">IO0</text>
<text x="70.5" y="91.1">RXD0</text>
<text x="71.1" y="93.7">IO17</text>
<text x="243.8" y="92.4">AO3400A</text>
<text x="391.1" y="94.9">J5</text>
<text x="51.3" y="101.3">IO3</text>
<text x="51.3" y="98.8">IO2</text>
<text x="51.3" y="96.2">IO1</text>
<text x="67.8" y="98.8">USB_D-</text>
<text x="67.8" y="101.3">USB_D+</text>
<text x="71.1" y="96.2">IO18</text>
<text x="391.1" y="97.5">T1</text>
<text x="51.3" y="103.8">IO4</text>
<text x="51.3" y="106.4">IO5</text>
<text x="71.1" y="103.8">IO21</text>
<text x="71.1" y="106.4">IO35</text>
<text x="236.7" y="102.6">GND</text>
<text x="51.3" y="108.9">IO6</text>
<text x="51.3" y="111.5">IO7</text>
<text x="51.3" y="114">IO8</text>
<text x="71.1" y="108.9">IO36</text>
<text x="71.1" y="111.5">IO37</text>
<text x="71.1" y="114">IO38</text>
<text x="234.9" y="112.5">D2</text>
<text x="240.5" y="110.2">+5V</text>
<text x="391.1" y="110.2">J6</text>
<text x="391.1" y="112.7">T2</text>
<text x="51.3" y="116.5">IO9</text>
<text x="51.3" y="119.1">IO10</text>
<text x="71.1" y="116.5">IO39</text>
<text x="71.1" y="119.1">IO40</text>
<text x="231.7" y="118.1">1N4148W</text>
<text x="282.2" y="119.9">PWR_FLAG</text>
<text x="51.3" y="121.6">IO11</text>
<text x="51.3" y="124.2">IO12</text>
<text x="71.1" y="121.6">IO41</text>
<text x="71.1" y="124.2">IO42</text>
<text x="264.1" y="124.2">LED1</text>
<text x="276.8" y="125.4">C4</text>
<text x="391.1" y="125.4">J7</text>
<text x="51.3" y="131.8">IO15</text>
<text x="51.3" y="126.7">IO13</text>
<text x="51.3" y="129.2">IO14</text>
<text x="71.1" y="129.2">IO46</text>
<text x="71.1" y="131.8">IO47</text>
<text x="71.1" y="126.7">IO45</text>
<text x="249.1" y="128">DIN</text>
<text x="253.7" y="128">DOUT</text>
<text x="255" y="131.9" transform="rotate(-90 255 131.9)">VSS</text>
<text x="255" y="126" transform="rotate(-90 255 126)">VDD</text>
<text x="276.8" y="128">100nF</text>
<text x="391.1" y="128">LED</text>
<text x="51.3" y="134.3">IO16</text>
<text x="64.5" y="135.4" transform="rotate(-90 64.5 135.4)">GND</text>
<text x="71.1" y="134.3">IO48</text>
<text x="264.1" y="133">WS2812B</text>
<text x="272.3" y="136.9">GND</text>
<text x="48.9" y="141.9">ESP32-S3-WROOM-1-N16R8</text>
<text x="251.9" y="140.7">GND</text>
<text x="149.7" y="144.5">+3V3</text>
<text x="165" y="144.5">+3V3</text>
<text x="391.1" y="145.7">J8</text>
<text x="391.1" y="148.3">PANEL</text>
<text x="124.4" y="150.8">R2</text>
<text x="124.4" y="153.4">10k</text>
<text x="139.7" y="150.8">R3</text>
<text x="139.7" y="153.4">10k</text>
<text x="150.6" y="153.4">4.7k</text>
<text x="152.2" y="150.8">R4</text>
<text x="165.9" y="153.4">4.7k</text>
<text x="167.5" y="150.8">R5</text>
<text x="216.4" y="151.7">SW4</text>
<text x="186.1" y="159.7">JP1</text>
<text x="215.9" y="158.7">BOOT</text>
<text x="224" y="161">GND</text>
<text x="135.1" y="162.3">GND</text>
<text x="216.4" y="164.4">SW5</text>
<text x="184.9" y="171.1">T2</text>
<text x="188" y="171.1">sel</text>
<text x="215.4" y="171.4">RESET</text>
<text x="224" y="173.7">GND</text>
<text x="124.4" y="183.8">R6</text>
<text x="139.7" y="183.8">C5</text>
<text x="154.9" y="183.8">R7</text>
<text x="216.4" y="184.7">SW1</text>
<text x="124.4" y="186.4">10k</text>
<text x="139.7" y="186.4">1uF</text>
<text x="154.9" y="186.4">10k</text>
<text x="216.3" y="191.7">PWR</text>
<text x="135.1" y="195.3">GND</text>
<text x="216.4" y="197.4">SW2</text>
<text x="224" y="194">GND</text>
<text x="214.7" y="204.4">MENU A</text>
<text x="224" y="206.7">GND</text>
<text x="216.4" y="210.1">SW3</text>
<text x="43.2" y="219.4">H1</text>
<text x="43.2" y="221.9">M3</text>
<text x="58.4" y="219.4">H2</text>
<text x="58.4" y="221.9">M3</text>
<text x="73.6" y="219.4">H3</text>
<text x="73.6" y="221.9">M3</text>
<text x="88.9" y="219.4">H4</text>
<text x="88.9" y="221.9">M3</text>
<text x="214.6" y="217.1">MENU B</text>
<text x="224" y="219.4">GND</text>
</g>
<g font-size="1.3" fill="#a90000">
<text x="139" y="31.6">1</text>
<text x="139" y="34.2">2</text>
<text x="168.8" y="31.6">13</text>
<text x="168.8" y="34.2">14</text>
<text x="234.2" y="32.9">3</text>
<text x="246.9" y="32.9">2</text>
<text x="384.7" y="30.3">1</text>
<text x="384.7" y="32.9">2</text>
<text x="384.7" y="35.4">3</text>
<text x="139" y="36.7">3</text>
<text x="139" y="39.2">4</text>
<text x="139" y="41.8">5</text>
<text x="168.8" y="36.7">15</text>
<text x="168.8" y="39.2">16</text>
<text x="168.8" y="41.8">17</text>
<text x="241.2" y="40.1" transform="rotate(-90 241.2 40.1)">1</text>
<text x="384.7" y="38">4</text>
<text x="384.7" y="40.5">5</text>
<text x="139" y="44.3">6</text>
<text x="139" y="46.9">7</text>
<text x="168.8" y="44.3">18</text>
<text x="168.8" y="46.9">19</text>
<text x="384.7" y="43">6</text>
<text x="384.7" y="45.6">7</text>
<text x="139" y="49.4">8</text>
<text x="139" y="51.9">9</text>
<text x="168.8" y="49.4">20</text>
<text x="168.8" y="51.9">21</text>
<text x="341.6" y="48.1">A4</text>
<text x="341.6" y="53.2">A5</text>
<text x="384.7" y="48.1">8</text>
<text x="138.4" y="54.5">10</text>
<text x="138.4" y="57">11</text>
<text x="138.4" y="59.6">12</text>
<text x="168.8" y="54.5">22</text>
<text x="168.8" y="57">23</text>
<text x="168.8" y="59.6">24</text>
<text x="341.5" y="55.7">B5</text>
<text x="341.5" y="63.4">B7</text>
<text x="341.6" y="65.9">A6</text>
<text x="341.6" y="60.8">A7</text>
<text x="341.5" y="68.4">B6</text>
<text x="341.6" y="76.1">A8</text>
<text x="384.7" y="73.5">1</text>
<text x="384.7" y="76.1">2</text>
<text x="341.5" y="78.6">B8</text>
<text x="384.7" y="78.6">3</text>
<text x="384.7" y="81.1">4</text>
<text x="48.8" y="87.5">3</text>
<text x="63.4" y="84.6" transform="rotate(-90 63.4 84.6)">2</text>
<text x="76.1" y="87.5">37</text>
<text x="238.6" y="88.4" transform="rotate(-90 238.6 88.4)">3</text>
<text x="322.4" y="85.2" transform="rotate(-90 322.4 85.2)">SH</text>
<text x="330.1" y="85.1" transform="rotate(-90 330.1 85.1)">A1</text>
<text x="48.2" y="92.6">27</text>
<text x="48.2" y="95.1">39</text>
<text x="76.1" y="92.6">10</text>
<text x="76.1" y="95.1">11</text>
<text x="76.1" y="90">36</text>
<text x="231.7" y="91.3">1</text>
<text x="238.6" y="96" transform="rotate(-90 238.6 96)">2</text>
<text x="384.7" y="93.8">1</text>
<text x="48.2" y="100.2">15</text>
<text x="48.2" y="97.7">38</text>
<text x="76.1" y="97.7">13</text>
<text x="76.1" y="100.2">14</text>
<text x="384.7" y="96.4">2</text>
<text x="384.7" y="98.9">3</text>
<text x="48.8" y="102.7">4</text>
<text x="48.8" y="105.3">5</text>
<text x="48.8" y="107.8">6</text>
<text x="76.1" y="102.7">23</text>
<text x="76.1" y="105.3">28</text>
<text x="76.1" y="107.8">29</text>
<text x="48.2" y="112.9">12</text>
<text x="48.8" y="110.4">7</text>
<text x="76.1" y="110.4">30</text>
<text x="76.1" y="112.9">31</text>
<text x="384.7" y="109.1">1</text>
<text x="384.7" y="111.6">2</text>
<text x="48.2" y="115.4">17</text>
<text x="48.2" y="118">18</text>
<text x="76.1" y="115.4">32</text>
<text x="76.1" y="118">33</text>
<text x="384.7" y="114.2">3</text>
<text x="48.2" y="120.5">19</text>
<text x="48.2" y="123.1">20</text>
<text x="48.2" y="125.6">21</text>
<text x="76.1" y="125.6">26</text>
<text x="76.1" y="120.5">34</text>
<text x="76.1" y="123.1">35</text>
<text x="253.9" y="121.4" transform="rotate(-90 253.9 121.4)">1</text>
<text x="384.7" y="124.3">1</text>
<text x="48.2" y="128.1">22</text>
<text x="48.8" y="130.7">8</text>
<text x="76.1" y="128.1">16</text>
<text x="76.1" y="130.7">24</text>
<text x="246.9" y="126.9">4</text>
<text x="259.6" y="126.9">2</text>
<text x="384.7" y="126.9">2</text>
<text x="384.7" y="129.4">3</text>
<text x="48.8" y="133.2">9</text>
<text x="63.4" y="137.9" transform="rotate(-90 63.4 137.9)">1</text>
<text x="76.1" y="133.2">25</text>
<text x="253.9" y="134.1" transform="rotate(-90 253.9 134.1)">3</text>
<text x="384.7" y="144.6">1</text>
<text x="384.7" y="147.2">2</text>
<text x="384.7" y="149.7">3</text>
<text x="384.7" y="152.3">4</text>
<text x="183.4" y="165">1</text>
<text x="191" y="165">3</text>
<text x="187.8" y="168.4" transform="rotate(-90 187.8 168.4)">2</text>
</g>
<g font-size="1.3" fill="#a5a4a2">
<text x="384.7" y="165">1</text>
<text x="384.7" y="167.5">2</text>
<text x="384.7" y="170">3</text>
</g>
<g font-size="1.3" fill="#939391">
<text x="391.1" y="166.1">J9</text>
<text x="391.1" y="168.6">UART0</text>
</g>
<g font-size="1.3" fill="#0000c2">
<text x="12.7" y="265.2">PSU ATX 24-pin plug -&gt; J1.</text>
<text x="12.7" y="268.4">Q1 pulls PS_ON low (PSU ON) while GPIO4 is HIGH or floating (R1 pull-up) -&gt; PSU stays on when the ESP32 is dead.</text>
<text x="44.2" y="265.2">5VSB feeds the 5V rail and U2 (3V3) at all times; VBUS only through D1.</text>
<text x="12.7" y="274.8">PWR_OK 5V -&gt; R2/R3 -&gt; GPIO5.</text>
<text x="12.7" y="271.6">GPIO4 LOW -&gt; PSU off.</text>
<text x="38.7" y="271.6">Same polarity as the relay-module wiring: keep</text>
<text x="49" y="274.8">T1 on GPIO7 (R4 pull-up); T2 on GPIO7 via JP1 1-2 (default) or GPIO2 via JP1 2-3 (R5).</text>
<text x="88.8" y="271.6">relay_inverted: &quot;true&quot;</text>
<text x="111.7" y="271.6">in the yaml.</text>
<text x="12.7" y="278">Both temp inputs work as DS18B20 (1-wire) or as 10k NTC (ADC, 4.7k reference) - see README.</text>
<text x="12.7" y="281.2">J2: ST7789 module on pins 1-8, or SSD1306 OLED on pins 1-4 (GND VCC SCL SDA).</text>
<text x="101" y="281.2">J7 = external WS2812 in parallel with LED1.</text>
<text x="12.7" y="284.4">Hand-soldered by the user (not in the JLCPCB BOM): U1 module, J2 socket, LED1.</text>
<text x="98.1" y="284.4">Everything else is Economic-assembly eligible.</text>
</g>
<text font-size=".8" fill="#840000" x="255.1" y="131.8">RGB</text>
</svg>
